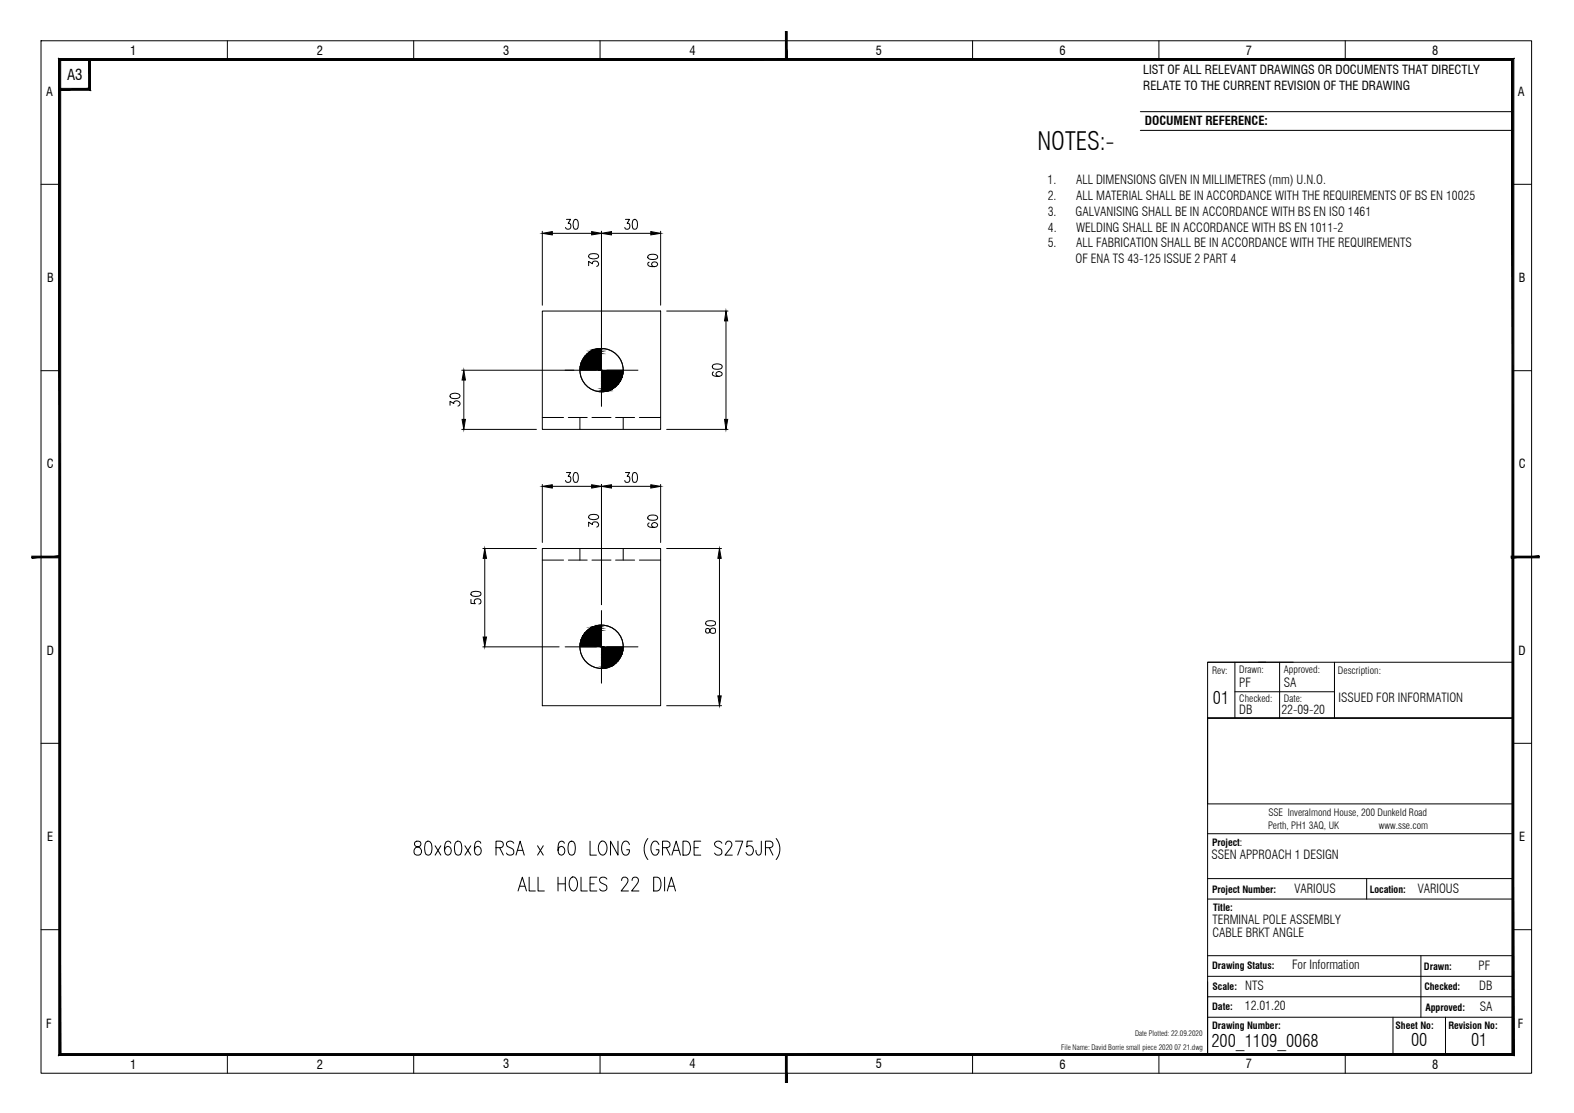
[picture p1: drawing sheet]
<svg xmlns="http://www.w3.org/2000/svg" width="420mm" height="297mm" viewBox="0 0 420 297" stroke-linecap="round" stroke-linejoin="round" font-family="sans-serif">
<!-- layer: Border -->
<g fill="none" stroke="#000" stroke-width=".27">
<path d="M304.4 29.8h99.4M304.4 34.8h99.4M322.4 176.7h81.4M345.2 176.7h-22.8v14.9h81.4h-81.4v89.8h81.4M356.2 176.7v14.9M403.8 213.5v18.1M322.4 222.5h81.4M322.4 234.5h81.4M322.4 239.9h81.4M364.8 234.5v5.4M322.4 255.1h81.4M379.3 255.1v16.4"/>
<path d="M322.4 260.6h81.4M322.4 266h81.4M322.4 271.5h81.4M371.8 271.5v9.9M385.9 271.5v9.9"/>
</g>
<!-- layer: Border Grid -->
<g fill="none" stroke="#000" stroke-width=".27">
<path d="M11 10.9h397.8v275.5h-397.8zM60.7 10.9v5M110.4 10.9v5M160.2 10.9v5M259.6 10.9v5M309.4 10.9v5M359.1 10.9v5M11 49.2h4.9M403.8 49.2h5M11 98.9h4.9M403.8 98.9h5M11 198.4h4.9"/>
<path d="M403.8 198.4h5M11 248.1h4.9M403.8 248.1h5M60.7 281.4v5M110.4 281.4v5M160.2 281.4v5M259.6 281.4v5M309.4 281.4v5M359.1 281.4v5"/>
</g>
<!-- layer: Border -->
<g fill="#000" stroke="#000" stroke-width=".27">
<path d="M15.7 15.6l.5 .5 387.9-.5zM16.2 16.1l387.9-.5-.5 .5zM404.1 15.6l-.5 .5 .5 265.6zM403.6 16.1l.5 265.6-.5-.5zM15.7 281.7h388.4l-.5-.5zM16.2 281.2h387.4l-387.9 .5zM15.7 15.6v266.1l.5-.5zM15.7 15.6l.5 .5v265.1z"/>
<path d="M15.9 23.6v.5l7.8-.5zM15.9 24.1l7.8-.5 .5 .5zM23.7 15.9v7.7l.5 .5zM23.7 15.9h.5v8.2z"/>
</g>
<!-- layer: 0 -->
<g fill="#000" stroke="#000" stroke-width=".27">
<path d="M209.7 8.4v7.5h.4zM209.7 8.4h.4v7.5z"/>
<path d="M8.5 148.9h7.4v-.5zM8.5 148.4h7.4l-7.4 .5z"/>
<path d="M403.4 148.9h7.5v-.5zM403.4 148.4h7.5l-7.5 .5z"/>
<path d="M209.7 281.4v7.5h.4zM209.7 281.4h.4v7.5z"/>
</g>
<path d="M329.6 176.7v14.9M335.9 176.7h2M341.6 176.7v14.9M403.8 176.7v14.9M322.4 191.6h81.4v22.9h-81.4zM329.6 184.6h26.6" fill="none" stroke="#000" stroke-width=".27"/>
<!-- layer: PDF29_Text -->
<g fill="none" stroke="#000" stroke-width=".27">
<path d="M110.8 224.7a.75 .75 0 0 0 .3 1.2 1.23 1.23 0 0 1 1.4 .8 1.23 1.23 0 0 1-.7 1.5 1.1 1.1 0 0 1-1.3-.8 1.1 1.1 0 0 1 .9-1.3l.5-.2a.79 .79 0 0 0 .3-1.2l-.4-.2zM113.7 224.7l.8-.2a1.78 1.78 0 0 1 .8 2.1l-.1 .9-.4 .5-.3 .2-.8-.2a3.8 3.8 0 0 1 0-3.3zM116.1 225.7l1.6 2.5M117.7 225.7l-1.6 2.5M120.3 225l-.1-.3-.7-.2a2.12 2.12 0 0 0-.9 2.4l.5 1.1a1.12 1.12 0 0 0 1.4-.7 1.12 1.12 0 0 0-.9-1.4 .98 .98 0 0 0-1 1M121.7 224.7l.7-.2a1.78 1.78 0 0 1 .9 2.1l-.4 1.4-.7 .2a1.81 1.81 0 0 1-.9-2.1zM124.1 225.7l1.6 2.5M125.7 225.7l-1.6 2.5M128.3 225l-.1-.3-.5-.2-.7 .2a3.7 3.7 0 0 0 0 3.3 .85 .85 0 0 0 1.3-.3 1.08 1.08 0 0 0 0-1.3 1.08 1.08 0 0 0-1.3-.3l-.4 .8M132.4 226.2l1.7-.1a.93 .93 0 0 0-.5-1.6h-1.2v3.7M133.4 226.2l1 2M137.1 225a1.02 1.02 0 0 0-1.1-.5 1.02 1.02 0 0 0-.8 .9l.3 .5 1.1 .5a1.02 1.02 0 0 1 .2 1.7 1.02 1.02 0 0 1-1.6-.4"/>
<path d="M137.7 228.2l1.1-3.7 1.1 3.7M138.1 226.9h1.5M138.3 237.8l1.1-3.7 1.1 3.7M138.7 236.5h1.4M141.3 234.1v3.7h1.6M143.5 225.7l1.5 2.5M143.6 234.1v3.7h1.7M145 225.7l-1.5 2.5M149 234.1v3.7M149 235.9h1.9M150.7 225l-.6-.5-.8 .2a3.7 3.7 0 0 0 0 3.3 .85 .85 0 0 0 1.4-.3 1.08 1.08 0 0 0-.1-1.3 1.08 1.08 0 0 0-1.3-.3l-.3 .8M150.9 234.1v3.7"/>
<path d="M152 224.7l.7-.2a1.78 1.78 0 0 1 .9 2.1l-.5 1.4-.6 .2a1.81 1.81 0 0 1-.9-2.1zM152.4 234.3a.91 .91 0 0 1 1-.2 .91 .91 0 0 1 .6 .8 2.34 2.34 0 0 1-.7 2.8 1.53 1.53 0 0 1-1.4-2zM155.1 234.1v3.7h1.7M157.5 224.5v3.7h1.7M157.5 235.9h1.1M159.3 234.1h-1.8v3.7h1.8M160.3 224.7a1.12 1.12 0 0 1 1.2 0 1.12 1.12 0 0 1 .5 1.2l-.1 1.4a1 1 0 0 1-1 .9 1 1 0 0 1-1-.8l-.1-1.6zM162 234.6a1.03 1.03 0 0 0-1.1-.5 1.03 1.03 0 0 0-.9 .9l.3 .5 1.4 .7a.9 .9 0 0 1 .3 .9 .9 .9 0 0 1-.7 .7l-1-.2-.3-.4M165 224.5v3.7l-2-3.7v3.7M165.9 235l.3-.7 .8-.2a.91 .91 0 0 1 .5 1.4l-1.7 2.3h2M168 225.4a.98 .98 0 0 0-1-.9 .98 .98 0 0 0-.9 .9 2.33 2.33 0 0 0 .7 2.8 1.07 1.07 0 0 0 1.2-1.4h-.7M168.7 235l.3-.7 .8-.2a.91 .91 0 0 1 .5 1.4l-1.7 2.3h1.9"/>
<path d="M172.9 223.8a4.5 4.5 0 0 0 0 5.6M174.5 234.1h1a2.2 2.2 0 0 1 .7 3.1l-.7 .6h-1zM175.9 225.4a1 1 0 0 0-1-.9 1 1 0 0 0-1 .9 2.33 2.33 0 0 0 .7 2.8 1.11 1.11 0 0 0 1.3-1.4h-.7M176.9 226.2h1.2a.88 .88 0 0 0 .8-.8 .88 .88 0 0 0-.8-.9h-1.2v3.7M177.4 234.1v3.7M177.9 226.2l.9 2M178.1 237.8l1.1-3.7 1.1 3.7M178.5 236.5h1.4M179.4 228.2l1.1-3.7 1.1 3.7M179.8 226.9h1.4M182.3 224.5h1a2.16 2.16 0 0 1 0 3.7h-1zM185.3 226.2h1.1"/>
<path d="M187.1 224.5h-1.8v3.7h1.8M192.7 225a1.02 1.02 0 0 0-1.1-.5 1.02 1.02 0 0 0-.9 .9 1.95 1.95 0 0 0 1.7 1.2 .98 .98 0 0 1-.4 1.6h-.6l-.7-.5M193.7 225.4l.3-.7 .3-.2h.5a1.17 1.17 0 0 1 .1 1.9l-1.4 1.8h2M196.3 224.5h2l-1.4 3.7M200.8 224.5h-1.3l-.2 1.6a1.05 1.05 0 0 1 1.4-.2 1.05 1.05 0 0 1 .4 1.2 1.04 1.04 0 0 1-.5 1 1.04 1.04 0 0 1-1.1-.1l-.4-.5M203.2 224.5l-.1 3.3a.61 .61 0 0 1-.6 .4 .61 .61 0 0 1-.5-.4l-.2-.9M204.3 226.2h1.3a.88 .88 0 0 0 .8-.8 .88 .88 0 0 0-.8-.9h-1.3v3.7M205.3 226.2l1 2M207.2 223.8a4.5 4.5 0 0 1 0 5.6"/>
</g>
<!-- layer: PDF29_EL-Steel -->
<g fill="none" stroke="#000" stroke-width=".27">
<path d="M144.8 83h31.5v31.6h-31.5zM154.8 111.4v3.2M166.4 111.4v3.2M144.8 146.4h31.5v41.9h-31.5zM154.8 146.4v3.1M166.4 146.4v3.1"/>
<circle cx="160.6" cy="98.8" r="5.8"/>
<circle cx="160.6" cy="172.6" r="5.8"/>
</g>
<!-- layer: PDF29_EL-Steel-Hidd -->
<path d="M144.8 111.4h5.6M151.7 111.4h5M158 111.4h5.1M164.3 111.4h5.1M170.7 111.4h5.6M144.8 149.5h5.6M151.7 149.5h5M158 149.5h5.1M164.3 149.5h5.1M170.7 149.5h5.6" fill="none" stroke="#000" stroke-width=".27"/>
<!-- layer: PDF29_EL-Holes -->
<g fill="none" stroke="#000" stroke-width=".27">
<path d="M150.9 98.8h8.3M160.6 89.1v8.4M162 98.8h8.3M160.6 100.2v8.3M150.9 172.6h8.3M160.6 162.9v8.4M160.6 174v8.3M162 172.6h8.3"/>
<circle cx="160.6" cy="98.8" r="5.8"/>
<circle cx="160.6" cy="172.6" r="5.8"/>
</g>
<g fill="#000" stroke="#000" stroke-width=".27">
<path d="M159.5 93.1l1.1-.1zM160.6 104.3h1.9l-.9 .2zM159.5 166.9l1.1-.1zM160.6 178.1h1.9l-.9 .3z"/>
<path d="M159.5 93.1l1.1 .2v-.2zM158.6 93.3l.9-.2 1.1 .2zM158.6 93.3l2 .5v-.5zM157.7 93.8l.9-.5 2 .5zM157.7 93.8l2.9 .6v-.6zM156.8 94.4l.9-.6 2.9 .6zM156.8 94.4l3.8 .7v-.7zM156.8 94.4l3.8 .7h-4.5zM156.1 95.1l4.5 .8v-.8zM156.1 95.1l4.5 .8h-5zM155.6 95.9l5 .9v-.9zM155.6 95.9l5 .9h-5.5zM155.1 96.8l5.5 1v-1zM155.1 96.8l5.5 1h-5.7zM154.9 97.8l5.7 1v-1zM154.9 97.8l5.7 1h-5.8z"/>
<path d="M160.6 98.8l5.7 1 .1-1zM160.6 98.8l5.7 1h-5.7zM160.6 99.8l5.4 1 .3-1zM160.6 99.8l5.4 1h-5.4zM160.6 100.8l5 .9 .4-.9zM160.6 100.8l5 .9h-5zM160.6 101.7l4.4 .8 .6-.8zM160.6 101.7l4.4 .8h-4.4zM160.6 102.5l3.7 .7 .7-.7zM160.6 102.5l3.7 .7h-3.7zM160.6 103.2l2.9 .6 .8-.6zM160.6 103.2l2.9 .6h-2.9zM160.6 103.8l1.9 .5 1-.5zM160.6 103.8l1.9 .5h-1.9z"/>
<path d="M160.6 104.3v.2h1zM160.6 104.5h1z"/>
<path d="M159.5 166.9l1.1 .3v-.3zM158.6 167.2l.9-.3 1.1 .3zM158.6 167.2l2 .4v-.4zM157.7 167.6l.9-.4 2 .4zM157.7 167.6l2.9 .6v-.6zM156.8 168.2l.9-.6 2.9 .6zM156.8 168.2l3.8 .8v-.8zM156.8 168.2l3.8 .8h-4.5zM156.1 169l4.5 .8v-.8zM156.1 169l4.5 .8h-5zM155.6 169.8l5 .9v-.9zM155.6 169.8l5 .9h-5.5zM155.1 170.7l5.5 1v-1zM155.1 170.7l5.5 1h-5.7zM154.9 171.7l5.7 .9v-.9zM154.9 171.7l5.7 .9h-5.8z"/>
<path d="M160.6 178.1v.3h1zM160.6 178.4h1z"/>
<path d="M160.6 172.6l5.7 1.1 .1-1.1zM160.6 172.6l5.7 1.1h-5.7zM160.6 173.7l5.4 .9 .3-.9zM160.6 173.7l5.4 .9h-5.4zM160.6 174.6l5 .9 .4-.9zM160.6 174.6l5 .9h-5zM160.6 175.5l4.4 .9 .6-.9zM160.6 175.5l4.4 .9h-4.4zM160.6 176.4l3.7 .7 .7-.7zM160.6 176.4l3.7 .7h-3.7zM160.6 177.1l2.9 .6 .8-.6zM160.6 177.1l2.9 .6h-2.9zM160.6 177.7l1.9 .4 1-.4zM160.6 177.7l1.9 .4h-1.9z"/>
</g>
<!-- layer: PDF29_Dimensions -->
<g fill="none" stroke="#000" stroke-width=".27">
<path d="M151.2 58.5h1.1l-.6 1.1a.78 .78 0 0 1 .6 1.2 .78 .78 0 0 1-1.4-.1M153.3 58.7l.5-.2a2.04 2.04 0 0 1 .3 2.6l-.5 .1a1.5 1.5 0 0 1-.5-2.1zM166.9 58.5h1.1l-.6 1.1a.76 .76 0 0 1 .7 1.1 .76 .76 0 0 1-1.3 0M169 58.7l.6-.2a1.74 1.74 0 0 1 0 2.7h-.2a1.15 1.15 0 0 1-.6-1.5zM144.8 61.7v19.7M147.4 62.3h10.5M157.1 70.9v-1.1l1 .6a.8 .8 0 0 1 1.3-.7 .8 .8 0 0 1-.1 1.4M157.3 68l1-.3a1.12 1.12 0 0 1 1.5 .8 1.78 1.78 0 0 1-2.7 0zM160.6 61.7v35.5v-35.5M163.2 62.3h10.5M173 68.2a1.88 1.88 0 0 1 2.5 .3v.2a1.72 1.72 0 0 1-2.6 0zM173.3 70l-.3 .1-.1 .5a1.42 1.42 0 0 0 1.8 .6l.5-.1 .3-.5a.76 .76 0 0 0-.9-.7 .76 .76 0 0 0-.5 1l.6 .3"/>
<path d="M176.3 61.7v19.7M123.3 98.8h29.9M178 83h16.3M190.3 97.5a1.82 1.82 0 0 1 2.5 .2v.2a1.22 1.22 0 0 1-1.6 .7l-.9-.3zM190.5 99.3l-.2 .1-.2 .4a1.53 1.53 0 0 0 2.2 .5l.3-.1a.75 .75 0 0 0-.7-1.1 .75 .75 0 0 0-.7 1.1l.7 .3M193.8 85.6v26.3M120.1 108.2v-1.1l1 .6a.78 .78 0 0 1 1.1-.7 .78 .78 0 0 1 .3 1.3l-.3 .1M120.3 105.3a1.9 1.9 0 0 1 2.5 .3v.1a1.97 1.97 0 0 1-2.5 .4zM123.3 114.6h19.9M123.8 101.4v10.5M178 114.6h16.3M144.8 129.3v15.5"/>
<path d="M147.4 129.8h10.5M151.2 126.1h1.1l-.6 1a.79 .79 0 0 1 .6 1.2 .79 .79 0 0 1-1.4-.1M153.3 126.2l.5-.1a1.6 1.6 0 0 1 .5 2.1l-.2 .5h-.5a1.57 1.57 0 0 1-.5-2zM157.3 137.6l1-.3a1.12 1.12 0 0 1 1.5 .8 1.78 1.78 0 0 1-2.7 0zM160.6 129.3v32.1v-32.1M163.2 129.8h10.5M166.9 126.1h1.1l-.6 1a.79 .79 0 0 1 .7 1.1 .79 .79 0 0 1-1.2 .3l-.1-.3M169 126.2l.6-.1a1.73 1.73 0 0 1 0 2.6h-.2a1.24 1.24 0 0 1-.6-1.4zM173 137.8a1.88 1.88 0 0 1 2.5 .2v.3a1.72 1.72 0 0 1-2.6 0zM173.3 139.6l-.3 .1-.1 .5a1.42 1.42 0 0 0 1.8 .6l.5-.1 .3-.5a.76 .76 0 0 0-.9-.7 .76 .76 0 0 0-.5 1l.6 .3M176.3 129.3v15.5M125.7 160v1l1.2 .1a.87 .87 0 0 1 .4-1.4 .87 .87 0 0 1 1.1 1l-.1 .3-.5 .2"/>
<path d="M125.8 158.1l1.1-.3a1.4 1.4 0 0 1 1.5 .6v.2a1.87 1.87 0 0 1-2.7 0zM128.9 146.4h14.3M129.4 149v21M157.1 140.5v-1.1l1 .6a.78 .78 0 0 1 1.2-.7 .78 .78 0 0 1 0 1.4M178 146.4h14.6M192.1 149v36.7M128.9 172.6h20.4M188.5 167.8a.68 .68 0 0 0-.1 .7 .68 .68 0 0 0 .6 .5l.4-.4a.84 .84 0 0 1 .9-1 .84 .84 0 0 1 .6 1.3l-.4 .1a1.1 1.1 0 0 1-1.2-1.2zM188.5 165.9l1-.2a1.1 1.1 0 0 1 1.5 .8 1.6 1.6 0 0 1-2.1 .4l-.5-.4zM178 188.3h14.6"/>
</g>
<g fill="#000" stroke="#000" stroke-width=".27">
<path d="M144.8 62.3l2.6-.5v.9zM157.9 61.8l2.7 .5-2.7 .4zM160.6 62.3l2.6-.5v.9zM173.7 61.8l2.6 .5-2.6 .4zM193.8 83l.5 2.6h-.9zM123.3 111.9h.9l-.4 2.7zM123.8 98.8l.4 2.6h-.9zM193.4 111.9h.9l-.5 2.7zM144.8 129.8l2.6-.4v.9zM157.9 129.4l2.7 .4-2.7 .5zM160.6 129.8l2.6-.4v.9zM173.7 129.4l2.6 .4-2.6 .5z"/>
<path d="M129.4 146.4l.5 2.6h-.9zM192.1 146.4l.4 2.6h-.9zM129 170h.9l-.5 2.6zM191.6 185.7h.9l-.4 2.6z"/>
</g>
<text font-size="6.7" x="276.9" y="40">NOTES:-</text>
<g font-size="4.7">
<text x="323.8" y="187.9">01</text>
<text x="323.4" y="279.4">200_1109_0068</text>
<text x="376.7" y="279.2">00</text>
<text x="392.7" y="279.2">01</text>
</g>
<text font-size="4" x="17.9" y="21.3">A3</text>
<g font-size="3.3">
<text x="34.7" y="14.6">1</text>
<text x="84.6" y="14.6">2</text>
<text x="134.3" y="14.6">3</text>
<text x="184.1" y="14.6">4</text>
<text x="233.8" y="14.6">5</text>
<text x="282.9" y="14.6">6</text>
<text x="332.6" y="14.6">7</text>
<text x="382.3" y="14.6">8</text>
<text x="305.2" y="19.8">LIST OF ALL RELEVANT DRAWINGS OR DOCUMENTS THAT DIRECTLY</text>
<text x="305.2" y="24">RELATE TO THE CURRENT REVISION OF THE DRAWING</text>
<text x="12.3" y="25.6">A</text>
<text x="405.2" y="25.6">A</text>
<text x="305.6" y="33.5">DOCUMENT REFERENCE:</text>
<text x="279.6" y="49.2">1.</text>
<text x="279.7" y="53.4">2.</text>
<text x="287.3" y="49.2">ALL DIMENSIONS GIVEN IN MILLIMETRES (mm) U.N.O.</text>
<text x="287.3" y="53.4">ALL MATERIAL SHALL BE IN ACCORDANCE WITH THE REQUIREMENTS OF BS EN 10025</text>
<text x="279.7" y="57.6">3.</text>
<text x="287.1" y="57.6">GALVANISING SHALL BE IN ACCORDANCE WITH BS EN ISO 1461</text>
<text x="279.7" y="66">5.</text>
<text x="279.7" y="61.8">4.</text>
<text x="287.3" y="61.8">WELDING SHALL BE IN ACCORDANCE WITH BS EN 1011-2</text>
<text x="287.3" y="66">ALL FABRICATION SHALL BE IN ACCORDANCE WITH THE REQUIREMENTS</text>
<text x="287.1" y="70.2">OF ENA TS 43-125 ISSUE 2 PART 4</text>
<text x="12.6" y="75.3">B</text>
<text x="405.4" y="75.3">B</text>
<text x="12.5" y="125">C</text>
<text x="405.4" y="125">C</text>
<text x="12.5" y="174.8">D</text>
<text x="405.4" y="174.8">D</text>
<text x="330.8" y="183.5">PF</text>
<text x="342.7" y="183.4">SA</text>
<text x="330.8" y="190.6">DB</text>
<text x="342" y="190.6">22-09-20</text>
<text x="357.3" y="187.4">ISSUED FOR INFORMATION</text>
<text x="12.6" y="224.5">E</text>
<text x="405.5" y="224.5">E</text>
<text x="323.4" y="229.2">SSEN APPROACH 1 DESIGN</text>
<text x="345.6" y="238.3">VARIOUS</text>
<text x="378.4" y="238.3">VARIOUS</text>
<text x="323.6" y="246.7">TERMINAL POLE ASSEMBLY</text>
<text x="323.6" y="250">CABLE BRKT ANGLE</text>
<text x="344.9" y="258.7">For Information</text>
<text x="394.7" y="258.8">PF</text>
<text x="332.3" y="269.7">12.01.20</text>
<text x="332.4" y="264.2">NTS</text>
<text x="394.8" y="264.3">DB</text>
<text x="395" y="269.7">SA</text>
<text x="12.3" y="274.2">F</text>
<text x="405.2" y="274.2">F</text>
<text x="34.7" y="285.2">1</text>
<text x="84.6" y="285.2">2</text>
<text x="134.3" y="285.2">3</text>
<text x="184.1" y="285.2">4</text>
<text x="233.8" y="285.2">5</text>
<text x="282.9" y="285.2">6</text>
<text x="332.6" y="285.2">7</text>
<text x="382.3" y="285.2">8</text>
</g>
<g font-size="2.7">
<text x="323.6" y="180">Rev:</text>
<text x="330.8" y="179.6">Drawn:</text>
<text x="342.7" y="179.6">Approved:</text>
<text x="357.2" y="180">Description:</text>
<text x="330.8" y="187.5">Checked:</text>
<text x="342.7" y="187.5">Date:</text>
<text x="338.5" y="221.1">Perth, PH1 3AQ, UK</text>
<text x="338.6" y="217.8">SSE Inveralmond House, 200 Dunkeld Road</text>
<text x="368.1" y="221.1">www.sse.com</text>
</g>
<g font-size="2.6">
<text x="323.5" y="225.8">Project:</text>
<text x="323.5" y="238.3">Project Number:</text>
<text x="365.6" y="238.3">Location:</text>
<text x="323.8" y="243.1">Title:</text>
<text x="323.5" y="258.7">Drawing Status:</text>
<text x="380.1" y="258.8">Drawn:</text>
<text x="323.5" y="269.6">Date:</text>
<text x="323.7" y="264.2">Scale:</text>
<text x="380.2" y="264.3">Checked:</text>
<text x="380.5" y="269.7">Approved:</text>
<text x="323.5" y="274.5">Drawing Number:</text>
<text x="372.5" y="274.5">Sheet No:</text>
<text x="386.6" y="274.5">Revision No:</text>
</g>
<g font-size="2">
<text x="283.2" y="280.1">File Name: David Borrie small piece 2020 07 21.dwg</text>
<text x="303" y="276.6">Date Plotted: 22.09.2020</text>
</g>
</svg>
